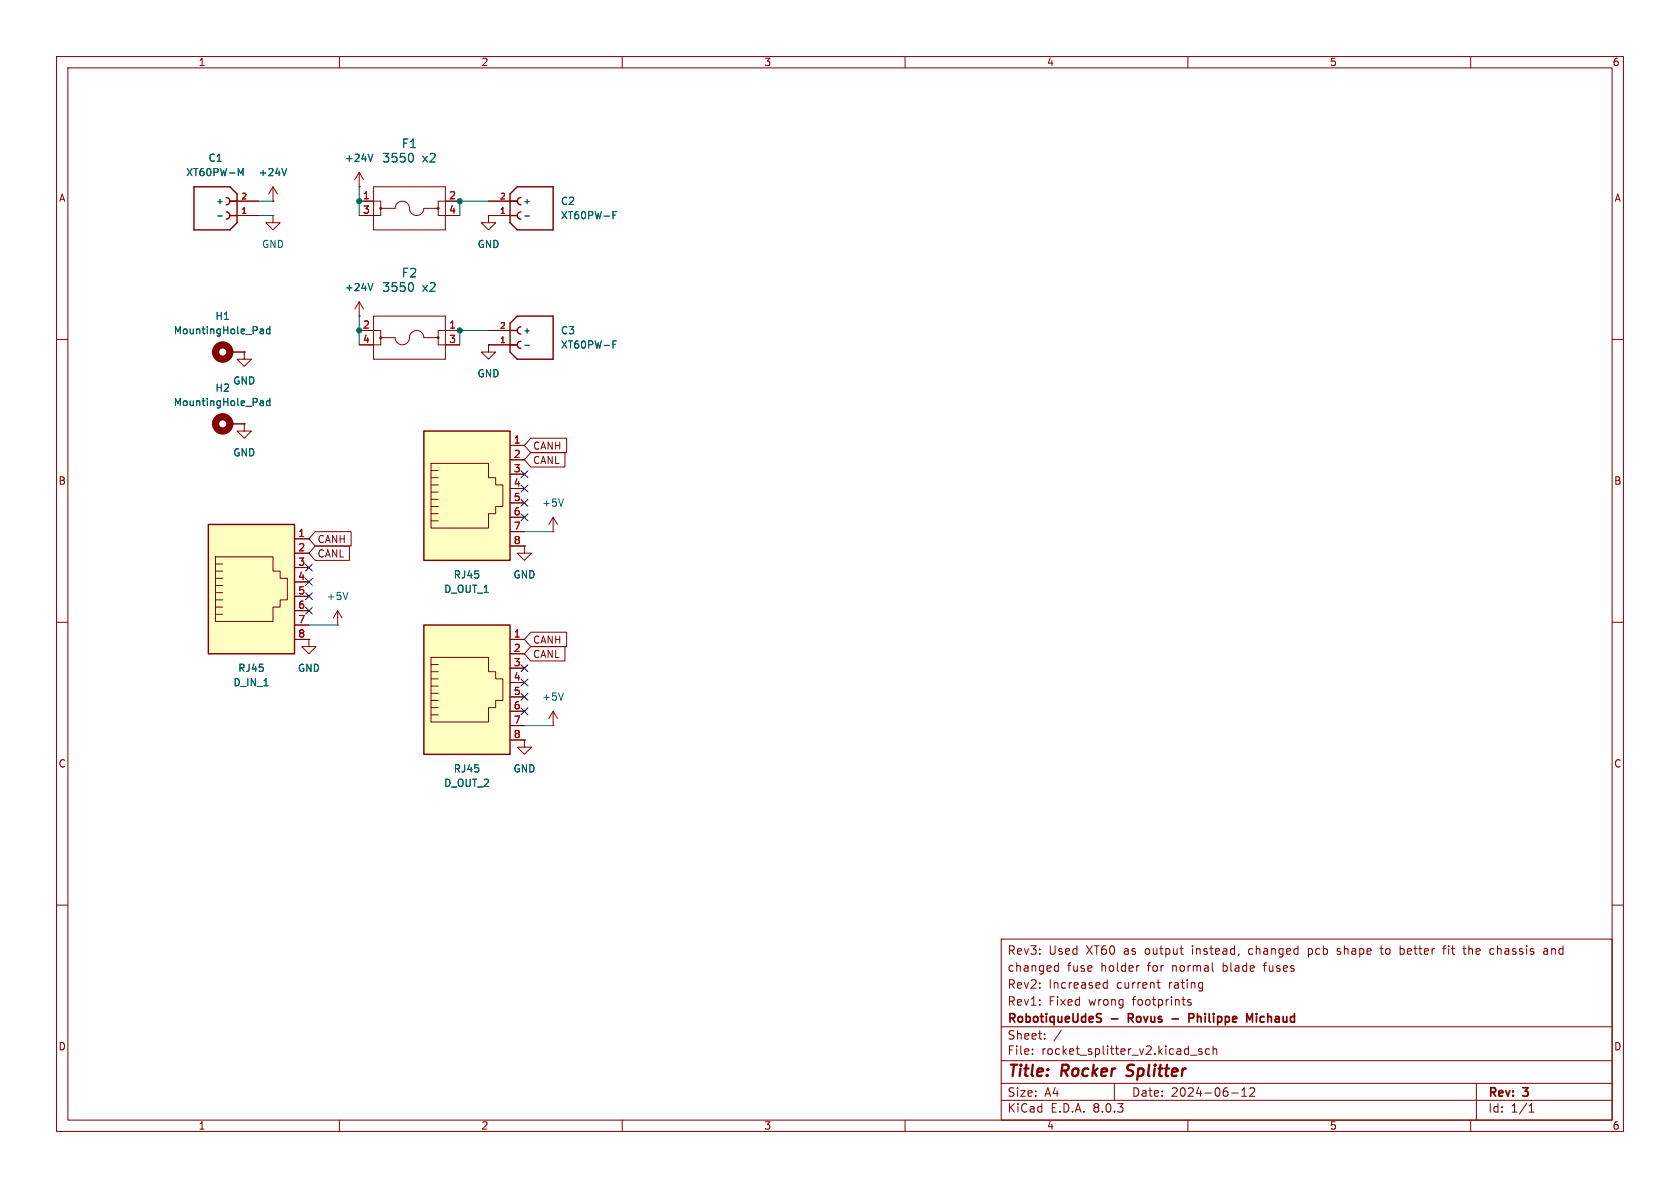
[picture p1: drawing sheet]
<svg xmlns="http://www.w3.org/2000/svg" width="297mm" height="210mm" viewBox="0 0 297 210" stroke-linecap="round" stroke-linejoin="round" font-family="sans-serif">
<g fill="none" stroke="#840000" stroke-width=".18">
<path d="M10 10h277v190h-277zM12 12h273v186h-273zM60 10v2M110 10v2M160 10v2M210 10v2M260 10v2M10 60h2M285 60h2M10 110h2M54.6 113v1.3h-1.3l1.3 1.3 1.3-1.3h-1.3M54.6 113h.1"/>
<path d="M285 110h2M10 160h2M285 160h2M177 166h108v32h-108zM186.5 171.6h.6M186.5 170.8h.6M187.1 170.2v1.5M195.1 174.6l.2 .1 .4-.1M195.7 173.2v1.5M195.7 173.8l-.4-.1-.2 .1M201.4 170.7l-.3 .1M204.5 173.7h.6"/>
<path d="M204.7 173.2v1.3l.4 .2M210.5 176.8l-.3-.1-.2 .2v.2l.5 .2v.3h-.5M212.5 173.7l.1 .1M212.6 173.7l-.1 1.4M212.6 174.6l-.1 .1M214.4 171.6l.1 .1M219 168.6v.2M231.3 167.7v1.5M231.3 168.6l.2 .1M231.5 167.7l-.2 .1M236.4 168.6l.4 .1M236.6 167.7l-.2 .2 .2 .3"/>
<path d="M244 167.7h.5M244.2 167.2v1.3l.3 .2M247.5 168.6h.6M247.5 167.8h.6M255 167.7h.6M255.6 167.2l-.4 .2v1.3M258.6 167.7h.6M258.8 168.5l.4 .2M263.7 167.7l.4 .1M264.1 168.6l-.4 .1M273 167.8h.5l.1 .9M273.6 168.1h-.5a.29 .29 0 0 0-.2 .3 .29 .29 0 0 0 .2 .3l.5-.1"/>
<path d="M60 198v2M110 198v2M160 198v2M177 194.5h108M177 191.5h108M177 187.5h108M177 181.5h108M182.5 186.3v.1M182.5 185.5v.1M184.7 183.6v.1M184.7 182.8v.1M187.6 182.1l-1.3 2"/>
<path d="M197 191.5v3M210 198v2M210.5 186.5h1.1M212.5 185.5l-.4-.1-.2 .2 .1 .2 .5 .2v.3h-.6M213.8 185.5l-.4-.1-.3 .3v.4l.1 .2h.6M214.5 185.5l.2-.1 .3 .1 .1 .9M214.5 184.9v1.5M217.7 193.2h1.2M219.5 193.8h.9M219.5 192.7l.5-.4v1.5M221 192.4l.5-.1 .2 .1 .1 .3-.9 1.1h.9M260 198v2"/>
<path d="M261 191.5v6.5M270.3 196.6h.9M270.3 195.5l.4-.4v1.5"/>
</g>
<path d="M199.1 190.1l.3 .1M199.4 188.4l-.1 .2 .1 .4" fill="none" stroke="#840000" stroke-width=".4"/>
<path d="M194.1 179.9l.5 .1 .1 .4-.3 .3h-.3M194.1 179.2l.6 .1M199.5 180h.6M200.1 179.2h-.6v1.5M210.2 180l.7-.1 .2-.2-.1-.4-.2-.1h-.6v1.5M220.4 179.2l.5 1.1 .5-1.1v1.5M222.1 179.2v.1M222.1 179.7v1M207.2 180.1h1.1" fill="none" stroke="#840000" stroke-width=".3"/>
<path d="M74.9 76.2h15.3v22.9h-15.3z" fill="#ffffc2"/>
<g fill="none" stroke="#840000" stroke-width=".18">
<path d="M40.6 38.1h5.1M40.6 35.6h5.1M48.3 35.6h.1M48.3 33l-.8 1.3M48.3 33v2.6M48.3 33l.7 1.3M63.5 33h.1M63.5 30.5l-.8 1.3M63.5 30.5v2.5M63.5 30.5l.8 1.3M63.5 35.6h3.8v2.5h-3.8M66 33h12.7v7.6h-12.7z"/>
<path d="M67.3 36.8h2.5a1.31 1.31 0 0 1 1.5-1.2 1.31 1.31 0 0 1 1.1 1.6 1.27 1.27 0 0 0 1.4 .9 1.27 1.27 0 0 0 1.1-1.3h2.6M81.3 35.6h-3.8v2.5h3.8M86.4 38.1v1.3h1.2l-1.2 1.2-1.3-1.2h1.3M86.4 38.1h.1M86.4 38.1h5M86.4 35.6h5M63.5 55.9h.1M63.5 53.3v2.6M63.5 58.4h3.8v2.6h-3.8M63.5 53.3l-.8 1.3M63.5 53.3l.8 1.3M66 55.9h12.7v7.6h-12.7z"/>
<path d="M67.3 59.7h2.5a1.31 1.31 0 0 0 1.5 1.2 1.31 1.31 0 0 0 1.1-1.5 1.27 1.27 0 0 1 1.4-1 1.27 1.27 0 0 1 1.1 1.3h2.6M81.3 58.4h-3.8v2.6h3.8M86.4 58.4h5M43.2 62.2v1.3h1.2l-1.2 1.3-1.3-1.3h1.3M43.2 62.2h.1M43.2 74.9v1.3h1.2l-1.2 1.3-1.3-1.3h1.3M43.2 74.9h.1M86.4 61v1.2h1.2l-1.2 1.3-1.3-1.3h1.3M86.4 61h.1M86.4 61h5M90.2 78.7h2.5M76.2 83.2h1.3"/>
<path d="M76.2 84.5h1.3M76.2 85.7h1.3M76.2 87h1.3M76.2 88.3h1.3M76.2 89.5h1.3M76.2 81.9h10.2v2.6h1.2v1.2h1.3v3.8h-1.3v1.3h-1.2v2.5h-10.2zM76.2 90.8h1.3M76.2 92.1h1.3M90.2 81.3h2.5M90.2 83.8h2.5M90.2 86.4h2.5M90.2 88.9h2.5"/>
<path d="M90.2 91.4h2.5M90.2 94h2.5M90.2 96.5h2.5M92.7 96.5v1.3h-1.3l1.3 1.3 1.3-1.3h-1.3M92.7 96.5h.1M97.8 94h.1M97.8 91.4v2.6M97.8 91.4l.8 1.3M97.8 91.4l-.8 1.3M59.7 110.5h.1M59.7 108l.8 1.2M59.7 108v2.5"/>
<path d="M59.7 108l-.8 1.2M92.7 130.8v1.3h-1.3l1.3 1.3 1.3-1.3h-1.3M92.7 130.8h.1M97.8 128.3h.1M97.8 125.7l.8 1.3M97.8 125.7v2.6M97.8 125.7l-.8 1.3"/>
</g>
<g fill="none" stroke="#840000" stroke-width=".25">
<path d="M34.3 33h6.3l1.3 1.3v5.1l-1.3 1.2h-6.3zM40 37.5a.64 .64 0 0 1 .6 .6 .64 .64 0 0 1-.6 .6M40 34.9a.64 .64 0 0 1 .6 .7 .64 .64 0 0 1-.6 .6M40.6 38.1h1.3M40.6 35.6h1.3M90.2 38.1h1.2M90.2 35.6h1.2M91.4 33h6.4v7.6h-6.4l-1.2-1.2v-5.1zM92.1 37.5a.64 .64 0 0 0-.7 .6 .64 .64 0 0 0 .7 .6M92.1 34.9a.64 .64 0 0 0-.7 .7 .64 .64 0 0 0 .7 .6M90.2 57.2l1.2-1.3h6.4v7.6h-6.4l-1.2-1.3zM90.2 58.4h1.2"/>
<path d="M92.1 57.8a.64 .64 0 0 0-.7 .6 .64 .64 0 0 0 .7 .7M74.9 76.2h15.3v22.9h-15.3zM90.2 61h1.2M92.1 60.3a.64 .64 0 0 0-.7 .7 .64 .64 0 0 0 .7 .6"/>
<circle cx="67.3" cy="36.8" r=".13"/>
<circle cx="77.5" cy="36.8" r=".13"/>
<circle cx="67.3" cy="59.7" r=".13"/>
<circle cx="77.5" cy="59.7" r=".13"/>
</g>
<g fill="none" stroke="#006464" stroke-width=".18">
<path d="M38.5 38.2h.8M42.1 29.8l.4 .9 .5-.9v1.3M50.7 29.8l-.4 1.3M65.9 27.2l-.4 1.3M72.9 27.2l.2 .5-.2 .9M92.8 38.2h.8M108.4 38h.4M108.4 37.4h.6M65.9 50.1l-.4 1.3M72.9 50l.2 .6-.2 .8M92.8 61h.8M108.4 60.9h.4"/>
<path d="M108.4 60.3h.6M99.6 88.2l-.4 1.3M61.5 104.7l-.4 1.3M99.6 122.5l-.4 1.3"/>
</g>
<path d="M74.9 110.5h15.3v22.9h-15.3z" fill="#ffffc2"/>
<g fill="none" stroke="#840000" stroke-width=".18">
<path d="M76.2 117.5h1.3M76.2 118.7h1.3M76.2 116.2h10.2v2.5h1.2v1.3h1.3v3.8h-1.3v1.3h-1.2v2.5h-10.2zM90.2 113h2.5M90.2 115.6h2.5M90.2 118.1h2.5M76.2 120h1.3M76.2 121.3h1.3M76.2 122.6h1.3M76.2 123.8h1.3M76.2 125.1h1.3M76.2 126.4h1.3"/>
<path d="M90.2 120.7h2.5M90.2 123.2h2.5M90.2 125.7h2.5M90.2 128.3h2.5M90.2 130.8h2.5"/>
</g>
<path d="M74.9 110.5h15.3v22.9h-15.3z" fill="none" stroke="#840000" stroke-width=".25"/>
<path d="M36.8 92.7h15.3v22.9h-15.3z" fill="#ffffc2"/>
<g fill="none" stroke="#840000" stroke-width=".18">
<path d="M40.6 38.1h5.1M40.6 35.6h5.1M48.3 38.1v1.3h1.2l-1.2 1.2-1.3-1.2h1.3M48.3 38.1h.1M48.3 35.6h.1M63.5 33h.1M63.5 38.1h2.5M63.5 35.6h2.5M78.7 38.1h2.6M78.7 35.6h2.6M86.4 38.1h.1M86.4 38.1h5"/>
<path d="M86.4 35.6h5M63.5 55.9h.1M63.5 58.4h2.5M78.7 58.4h2.6M86.4 58.4h5M40.6 74.9h2.6M40.6 62.2h2.6M43.2 62.2h.1M43.2 74.9h.1M63.5 61h2.5M78.7 61h2.6M86.4 61h.1"/>
<path d="M86.4 61h5M90.2 78.7h2.5M93.8 77.5h6.4v2.5h-6.4l-1.1-1.3zM38.1 99.7h1.3M38.1 98.4h10.2v2.6h1.2v1.2h1.3v3.8h-1.3v1.3h-1.2v2.6h-10.2zM52.1 95.3h2.5M52.1 97.8h2.5M55.7 96.5h6.1v2.6h-6.1l-1.1-1.3zM55.7 94h6.4v2.5h-6.4l-1.1-1.2zM90.2 81.3h2.5M90.2 83.8h2.5M90.2 86.4h2.5"/>
<path d="M90.2 88.9h2.5M90.2 91.4h2.5M90.2 94h2.5M90.2 96.5h2.5M92.7 96.5h.1M93.8 80h6.1v2.6h-6.1l-1.1-1.3zM38.1 101h1.3M38.1 102.2h1.3M38.1 103.5h1.3M38.1 104.8h1.3M38.1 106h1.3M38.1 107.3h1.3"/>
<path d="M38.1 108.6h1.3M52.1 100.3h2.5M52.1 102.9h2.5M52.1 105.4h2.5M52.1 108h2.5M52.1 110.5h2.5M52.1 113h2.5M54.6 113h.1M90.2 113h2.5M90.2 115.6h2.5M90.2 118.1h2.5M93.8 111.8h6.4v2.5h-6.4l-1.1-1.3z"/>
<path d="M93.8 114.3h6.1v2.5h-6.1l-1.1-1.2zM90.2 120.7h2.5M90.2 123.2h2.5M90.2 125.7h2.5M90.2 128.3h2.5M90.2 130.8h2.5M92.7 130.8h.1"/>
</g>
<path d="M36.8 92.7h15.3v22.9h-15.3z" fill="none" stroke="#840000" stroke-width=".25"/>
<g fill="none" stroke="#840000" stroke-width="1.3">
<circle cx="39.4" cy="62.2" r="1.27"/>
<circle cx="39.4" cy="74.9" r="1.27"/>
</g>
<g fill="none" stroke="#006464" stroke-width=".18">
<path d="M38.5 38.2h.8M42.1 29.8l.4 .9 .5-.9v1.3M50.7 29.8l-.4 1.3M65.9 27.2l-.4 1.3M72.9 27.2l.2 .5-.2 .9M92.8 38.2h.8M108.4 38h.4M108.4 37.4h.6M46.1 58.2h.3l.2 .1v.7M46.6 58.9l-.5 .1M46.6 58.5h-.5M47.7 57.7v1.3"/>
<path d="M47.7 58.2h-.3l-.3 .2 .1 .5h.5M65.9 50.1l-.4 1.3M72.9 50l.2 .6-.2 .8M46.1 70.9h.3l.2 .1v.7M46.6 71.6l-.5 .1M46.6 71.2h-.5M47.7 70.9h-.3l-.3 .2 .1 .5h.5M47.7 70.4v1.3M92.8 61h.8M108.4 60.9h.4M108.4 60.3h.6"/>
</g>
<path d="M45.7 38.1h2.6M45.7 35.6h2.6M63.5 33v5.1M86.4 35.6h-5.1v2.5M63.5 55.9v5.1M86.4 58.4h-5.1v2.6M92.7 94h5.1M54.6 110.5h5.1M92.7 128.3h5.1" fill="none" stroke="#009600" stroke-width=".18"/>
<g fill="none" stroke="#000084" stroke-width=".18">
<path d="M54 99.7l1.2 1.2M55.2 99.7l-1.2 1.2M92.1 90.8l1.2 1.2M92.1 88.3l1.2 1.2M92.1 85.8l1.2 1.2M92.1 83.2l1.2 1.2M93.3 90.8l-1.2 1.2M93.3 88.3l-1.2 1.2M93.3 85.8l-1.2 1.2M93.3 83.2l-1.2 1.2M54 107.3l1.2 1.3M54 102.3l1.2 1.2"/>
<path d="M54 104.8l1.2 1.2M55.2 107.3l-1.2 1.3M55.2 102.3l-1.2 1.2M55.2 104.8l-1.2 1.2M92.1 117.5l1.2 1.2M93.3 117.5l-1.2 1.2M92.1 122.6l1.2 1.2M92.1 125.1l1.2 1.2M92.1 120l1.2 1.3M93.3 122.6l-1.2 1.2M93.3 125.1l-1.2 1.2M93.3 120l-1.2 1.3"/>
</g>
<g fill="#009600" stroke="#009600" stroke-width=".18">
<circle cx="81.3" cy="35.6" r=".46"/>
<circle cx="63.5" cy="58.4" r=".46"/>
<circle cx="81.3" cy="58.4" r=".46"/>
<circle cx="63.5" cy="35.6" r=".46"/>
</g>
<g font-size="2.8" fill="#840000">
<text x="178" y="190.9">Title:</text>
<text x="187.7" y="190.9">Rocker</text>
<text x="200.1" y="190.9">Splitter</text>
</g>
<g font-size="2.1" fill="#006464">
<text x="67.5" y="28.9">3550</text>
<text x="70.9" y="26.4">F1</text>
<text x="74.6" y="28.9">x2</text>
<text x="67.5" y="51.8">3550</text>
<text x="70.9" y="49.3">F2</text>
<text x="74.6" y="51.8">x2</text>
</g>
<g font-size="2.1" fill="#840000">
<text x="178" y="172">changed</text>
<text x="178" y="169">Rev3:</text>
<text x="185.4" y="169">Used</text>
<text x="188.7" y="172">fuse</text>
<text x="192.1" y="169">XT60</text>
<text x="194.7" y="172">holder</text>
<text x="198.8" y="169">as</text>
<text x="202.7" y="169">output</text>
<text x="203" y="172">for</text>
<text x="207.5" y="172">normal</text>
<text x="211.1" y="169">instead,</text>
<text x="216.6" y="172">blade</text>
<text x="221.3" y="169">changed</text>
<text x="224" y="172">fuses</text>
<text x="232" y="169">pcb</text>
<text x="237.3" y="169">shape</text>
<text x="245.1" y="169">to</text>
<text x="248.6" y="169">better</text>
<text x="256.5" y="169">fit</text>
<text x="260.2" y="169">the</text>
<text x="265" y="169">chassis</text>
<text x="274.7" y="169">and</text>
<text x="178" y="178">Rev1:</text>
<text x="178" y="175">Rev2:</text>
<text x="185.4" y="178">Fixed</text>
<text x="185.4" y="175">Increased</text>
<text x="192.5" y="178">wrong</text>
<text x="197.5" y="175">current</text>
<text x="200.4" y="178">footprints</text>
<text x="206.8" y="175">rating</text>
<text x="178" y="184">Sheet:</text>
<text x="178" y="181.2">RobotiqueUdeS</text>
<text x="196.5" y="181.2">-</text>
<text x="200.1" y="181.2">Rovus</text>
<text x="212" y="181.2">Philippe</text>
<text x="222.9" y="181.2">Michaud</text>
<text x="178" y="186.7">File:</text>
<text x="184.1" y="186.7">rocket_splitter_v2.kicad_sch</text>
<text x="178" y="196.9">KiCad</text>
<text x="178" y="194.1">Size:</text>
<text x="184.7" y="194.1">A4</text>
<text x="185.7" y="196.9">E.D.A.</text>
<text x="193.3" y="196.9">8.0.3</text>
<text x="200" y="194.1">Date:</text>
<text x="207" y="194.1">2024-06-12</text>
<text x="263" y="194.3">Rev:</text>
<text x="263" y="196.9">Id:</text>
<text x="267.1" y="196.9">1/1</text>
<text x="269.4" y="194.3">3</text>
</g>
<g font-size="1.8" fill="#840000">
<text x="35" y="11.9">1</text>
<text x="85" y="11.9">2</text>
<text x="135" y="11.9">3</text>
<text x="185" y="11.9">4</text>
<text x="235" y="11.9">5</text>
<text x="285" y="11.9">6</text>
<text x="10.3" y="35.9">A</text>
<text x="285.3" y="35.9">A</text>
<text x="94.1" y="79.7">CANH</text>
<text x="94.1" y="82.2">CANL</text>
<text x="10.3" y="85.9">B</text>
<text x="285.3" y="85.9">B</text>
<text x="56" y="98.7">CANL</text>
<text x="56" y="96.2">CANH</text>
<text x="94.1" y="114">CANH</text>
<text x="94.1" y="116.5">CANL</text>
<text x="10.3" y="135.9">C</text>
<text x="285.3" y="135.9">C</text>
<text x="10.3" y="185.9">D</text>
<text x="285.3" y="185.9">D</text>
<text x="35" y="199.9">1</text>
<text x="85" y="199.9">2</text>
<text x="135" y="199.9">3</text>
<text x="185" y="199.9">4</text>
<text x="235" y="199.9">5</text>
<text x="285" y="199.9">6</text>
</g>
<g font-size="1.8" fill="#006464">
<text x="36.8" y="28.8">C1</text>
<text x="60.9" y="28.8">+24V</text>
<text x="32.8" y="31.3">XT60PW-M</text>
<text x="45.6" y="31.3">+24V</text>
<text x="99.1" y="36.4">C2</text>
<text x="99.1" y="39">XT60PW-F</text>
<text x="46.2" y="44">GND</text>
<text x="84.3" y="44">GND</text>
<text x="60.9" y="51.7">+24V</text>
<text x="30.6" y="59.3">MountingHole_Pad</text>
<text x="38" y="56.7">H1</text>
<text x="99.1" y="59.3">C3</text>
<text x="99.1" y="61.8">XT60PW-F</text>
<text x="30.6" y="72">MountingHole_Pad</text>
<text x="38" y="69.4">H2</text>
<text x="41.1" y="68.2">GND</text>
<text x="84.3" y="66.9">GND</text>
<text x="41.1" y="80.9">GND</text>
<text x="95.8" y="89.8">+5V</text>
<text x="57.7" y="106.3">+5V</text>
<text x="78.4" y="105">D_OUT_1</text>
<text x="80.1" y="102.5">RJ45</text>
<text x="90.7" y="102.5">GND</text>
<text x="42" y="119">RJ45</text>
<text x="52.6" y="119">GND</text>
<text x="41.2" y="121.5">D_IN_1</text>
<text x="95.8" y="124.1">+5V</text>
<text x="80.1" y="136.8">RJ45</text>
<text x="90.7" y="136.8">GND</text>
<text x="78.4" y="139.3">D_OUT_2</text>
</g>
<g font-size="1.8" fill="#a90000">
<text x="64.1" y="35.3">1</text>
<text x="79.3" y="35.3">2</text>
<text x="64.1" y="37.8">3</text>
<text x="79.3" y="37.8">4</text>
<text x="64.1" y="58.2">2</text>
<text x="79.3" y="58.2">1</text>
<text x="64.1" y="60.7">4</text>
<text x="79.3" y="60.7">3</text>
<text x="90.7" y="78.5">1</text>
<text x="90.7" y="81">2</text>
<text x="90.7" y="83.6">3</text>
<text x="90.7" y="86.1">4</text>
<text x="90.7" y="88.6">5</text>
<text x="52.6" y="95">1</text>
<text x="90.7" y="91.2">6</text>
<text x="90.7" y="93.7">7</text>
<text x="52.6" y="97.5">2</text>
<text x="52.6" y="100.1">3</text>
<text x="90.7" y="96.3">8</text>
<text x="52.6" y="102.6">4</text>
<text x="52.6" y="105.2">5</text>
<text x="52.6" y="107.7">6</text>
<text x="52.6" y="110.2">7</text>
<text x="52.6" y="112.8">8</text>
<text x="90.7" y="112.8">1</text>
<text x="90.7" y="115.3">2</text>
<text x="90.7" y="117.9">3</text>
<text x="90.7" y="120.4">4</text>
<text x="90.7" y="122.9">5</text>
<text x="90.7" y="125.5">6</text>
<text x="90.7" y="128">7</text>
<text x="90.7" y="130.6">8</text>
</g>
<g font-size="1.4" fill="#a90000">
<text x="42.6" y="35.3">2</text>
<text x="88.3" y="35.3">2</text>
<text x="42.6" y="37.8">1</text>
<text x="88.3" y="37.8">1</text>
<text x="88.3" y="58.2">2</text>
<text x="88.3" y="60.7">1</text>
</g>
<g font-size="1.4" fill="#006464">
<text x="38.1" y="36.3">+</text>
<text x="92.5" y="36.3">+</text>
<text x="92.5" y="59.2">+</text>
</g>
</svg>
